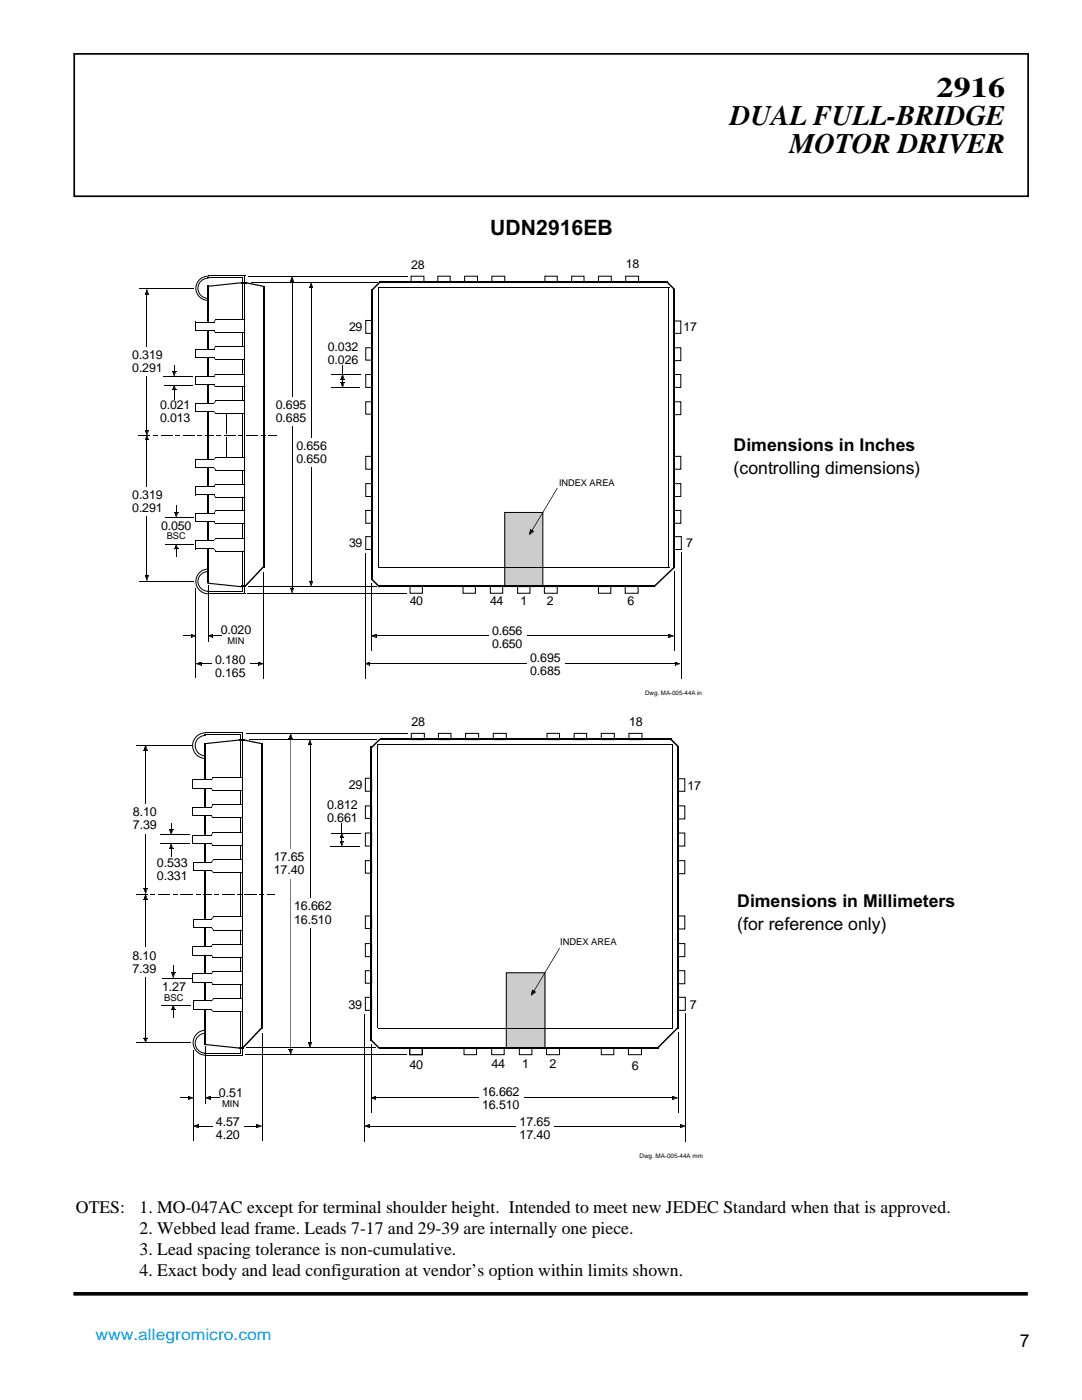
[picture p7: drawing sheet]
<svg xmlns="http://www.w3.org/2000/svg" width="216mm" height="279mm" viewBox="0 0 216 279" stroke-linecap="round" stroke-linejoin="round" font-family="sans-serif">
<path d="M14.8 10.8h190.3v28.4h-190.3z" fill="none" stroke="#000" stroke-width=".34"/>
<path d="M14.6 258.2h190.5" fill="none" stroke="#000" stroke-width=".72" stroke-linecap="butt"/>
<path d="M101 194.1h7.8v15.1h-7.8z" fill="#ccc"/>
<g fill="none" stroke="#000" stroke-width=".2">
<path d="M48 146.7v63.5M48.4 146.3v64.3M49.1 146.4h32.3M49.7 147.6h25.5M58 147.4v62.1M61.9 148.6v59.5M101 194.1h7.7v15h-7.7zM48.9 210.5h32.3M49.1 209.1h25.9M72.8 202.4v25.4M74.2 208.5v13.7M74.9 219.1h59.4"/>
<path d="M135.3 206.1v16M136.7 202.2v25.6M73.7 224.7h62.2"/>
</g>
<path d="M58 146.4l.3 1h-.7zM61.8 147.7l.3 .9h-.6zM57.6 209.4h.7l-.3 .9zM61.5 208h.6l-.3 1zM74 219.1l.9-.3v.6zM134.2 218.8l.9 .3-.9 .3zM72.7 224.7l1-.3v.6zM135.8 224.4l.9 .3-.9 .3z" fill="#000"/>
<g fill="#000">
<path d="M47.8 147.7h1v.2h-1zM41 148.3l7.1-.7v.2l-6.9 .7h-.2zM48.5 147.6l3.7 .7v.2l-3.7-.7zM57.6 147.4h.5v.1h-.5zM58 146.4l.1 .1-.5 1zM58 147.4h.4v.1h-.4zM58 146.4l.4 1.1zM61.5 148.6h.4v.1h-.4zM61.8 147.7l.1 .1-.4 .9zM61.8 148.6h.4v.1h-.4zM61.8 147.7l.4 1zM40.9 208.4l7.2 .7v.2l-7.2-.7z"/>
<path d="M47.8 209h.8v.2h-.8zM52 205.1h.2v.2l-3.6 3.9h-.2v-.2zM57.6 209.4l.5 1zM57.6 209.4h.5v.1h-.5zM58 209.4h.4v.1h-.4zM58.3 209.4l.1 .1-.4 .9zM61.5 208l.4 1.1zM61.5 208h.4v.1h-.4zM61.8 208h.4v.1h-.4zM62.1 208l.1 .1-.4 1zM74 219.1l1 .4zM74.9 219.1h.1v.4h-.1z"/>
<path d="M74.9 218.8h.1v.4h-.1zM74 219.1l1-.3-.9 .4zM134.2 219.1h.1v.4h-.1zM134.2 218.8h.1v.4h-.1zM134.2 218.8l1 .4zM134.2 219.4l1-.3-.9 .4zM72.7 224.7l1.1 .4zM73.7 224.7h.1v.4h-.1zM73.7 224.4h.1v.4h-.1zM72.7 224.7l1.1-.3-.9 .4zM135.8 224.7h.1v.4h-.1zM135.8 224.4h.1v.4h-.1z"/>
<path d="M135.8 224.4l1 .4zM135.8 225l1-.3-.9 .4z"/>
</g>
<path d="M41 148.3v60.2M52.2 148.3v57" fill="none" stroke="#000" stroke-width=".21"/>
<path d="M103.1 222.4h7.5v5.8h-7.5z" fill-rule="evenodd" fill="#fff"/>
<path d="M41 208.9v11.4M52.3 206.2v21.5M39.5 224.7h11.8" fill="none" stroke="#000" stroke-width=".2"/>
<g fill="#000">
<path d="M36 219.1h1.7v.1h-1.7zM37.5 218.8l1.1 .4zM37.5 218.8h.2v.4h-.2zM37.5 219.1h.2v.4h-.2zM37.5 219.4l1.1-.3-.9 .4zM41 219.1l1 .4zM41.9 219.1h1.9v.1h-1.9zM41.9 219.1h.1v.4h-.1zM41.9 218.8h.1v.4h-.1zM41 219.1l1-.3-.9 .4zM38.6 224.7l1 .4zM39.5 224.7h.1v.4h-.1z"/>
<path d="M39.5 224.4h.1v.4h-.1zM38.6 224.7l1-.3-.9 .4zM51.2 224.7h.1v.4h-.1zM51.2 224.4h.1v.4h-.1zM51.2 224.4l1 .4zM51.2 225l1-.3-.9 .4z"/>
</g>
<path d="M37.5 218.8l1 .3-1 .3zM41 219.1l.9-.3v.6zM38.6 224.7l.9-.3v.6zM51.2 224.4l.9 .3-.9 .3z" fill="#000"/>
<path d="M42.4 222.4h6.2v5.8h-6.2z" fill-rule="evenodd" fill="#fff"/>
<path d="M40.9 146.7h7.2M41 146.3h7.5M41.1 146.8a2.03 2.03 0 0 0-2.1 2 2.03 2.03 0 0 0 2.1 2M41.1 146.3a2.55 2.55 0 0 0-2.7 2.5 2.55 2.55 0 0 0 2.7 2.6M40.9 210.2h7.2M41 210.6h7.5M41.1 206.2a1.98 1.98 0 0 0-2.1 2 1.98 1.98 0 0 0 2.1 2M41.1 205.6a2.5 2.5 0 0 0-2.6 2.5 2.5 2.5 0 0 0 2.7 2.5" fill="none" stroke="#000" stroke-width=".2"/>
<path d="M38.4 155.6h3.7l.3-.4h6v2.6h-6l-.3-.5h-3.7z" fill-rule="evenodd" fill="#fff"/>
<path d="M38.4 155.6h3.8M38.4 157.4h3.8M42.4 155.2h6.1M42.4 157.8h6.1M48.4 155.2v2.7" fill="none" stroke="#000" stroke-width=".2"/>
<path d="M38.4 157.3l.1 .1zM38.4 155.6h.1v1.8h-.1zM42.1 157.3l.4 .6zM42.4 155.2l.1 .1-.4 .4z" fill="#000"/>
<path d="M38.4 161.1h3.7l.3-.5h6v2.6h-6l-.3-.4h-3.7z" fill-rule="evenodd" fill="#fff"/>
<path d="M38.4 161.1h3.8M38.4 162.8h3.8M42.4 160.6h6.1M42.4 163.2h6.1M48.4 160.6v2.7" fill="none" stroke="#000" stroke-width=".2"/>
<path d="M38.4 162.8l.1 .1zM38.4 161.1h.1v1.8h-.1zM42.1 162.8l.4 .5zM42.4 160.6l.1 .1-.4 .5z" fill="#000"/>
<path d="M38.4 166.6h3.7l.3-.5h6v2.6h-6l-.3-.4h-3.7z" fill-rule="evenodd" fill="#fff"/>
<path d="M38.4 166.7h3.8M38.4 168.3h3.8M42.4 166.1h6.1M42.4 168.7h6.1M48.4 166.1v2.7" fill="none" stroke="#000" stroke-width=".2"/>
<path d="M38.4 168.3l.1 .1zM38.4 166.6h.1v1.8h-.1zM42.1 168.3l.4 .5zM42.4 166.1l.1 .1-.4 .5z" fill="#000"/>
<path d="M38.5 172h3.6l.4-.5h5.9v2.6h-5.9l-.4-.4h-3.6z" fill-rule="evenodd" fill="#fff"/>
<path d="M38.5 172.1h3.7M38.5 173.7h3.7M42.5 171.6h6M42.5 174.2h6M48.4 171.5v2.7" fill="none" stroke="#000" stroke-width=".2"/>
<path d="M38.5 173.7l.1 .1zM38.5 172h.1v1.8h-.1zM42.1 173.7l.6 .5zM42.5 171.5l.2 .1-.6 .5z" fill="#000"/>
<path d="M38.5 199.7h3.6l.4-.4h5.9v2.6h-5.9l-.4-.4h-3.6z" fill-rule="evenodd" fill="#fff"/>
<path d="M38.5 199.8h3.7M42.5 199.3h6M48.4 199.3v2.7M38.5 201.5h3.7M42.5 202h6" fill="none" stroke="#000" stroke-width=".2"/>
<path d="M38.5 199.7h.1v1.9h-.1zM42.5 199.3l.2 .1-.6 .4zM38.5 201.5l.1 .1zM42.1 201.5l.6 .5z" fill="#000"/>
<path d="M38.5 183.4h3.6l.4-.4h5.9v2.6h-5.9l-.4-.6h-3.6z" fill-rule="evenodd" fill="#fff"/>
<path d="M38.5 183.4h3.7M38.5 185.1h3.7M42.5 183h6M42.5 185.6h6M48.4 183v2.7" fill="none" stroke="#000" stroke-width=".2"/>
<path d="M38.5 185l.1 .1zM38.5 183.4h.1v1.7h-.1zM42.1 185l.6 .7zM42.1 183.4l.6-.4-.5 .5z" fill="#000"/>
<path d="M38.4 188.8h3.7l.3-.4h6v2.6h-6l-.3-.4h-3.7z" fill-rule="evenodd" fill="#fff"/>
<path d="M38.4 188.8h3.8M38.4 190.6h3.8M42.4 188.4h6.1M42.4 191h6.1M48.4 188.4v2.7" fill="none" stroke="#000" stroke-width=".2"/>
<path d="M38.4 190.6l.1 .1zM38.4 188.8h.1v1.9h-.1zM42.1 190.6l.4 .5zM42.4 188.4l.1 .1-.4 .4z" fill="#000"/>
<path d="M38.4 194.3h3.7l.3-.5h6v2.6h-6l-.3-.4h-3.7z" fill-rule="evenodd" fill="#fff"/>
<path d="M38.4 194.4h3.8M38.4 196h3.8M42.4 193.8h6.1M42.4 196.4h6.1M48.4 193.8v2.7" fill="none" stroke="#000" stroke-width=".2"/>
<path d="M38.4 196l.1 .1zM38.4 194.3h.1v1.8h-.1zM42.1 196l.4 .5zM42.4 193.8l.1 .1-.4 .5z" fill="#000"/>
<g fill="#fff">
<path d="M54 169.4h7.5v5.8h-7.5z" fill-rule="evenodd"/>
<path d="M58.1 179.3h8.8v5.8h-8.8z" fill-rule="evenodd"/>
</g>
<path d="M74.1 149v58.7M75.8 147.6h58.2M135.3 148.9v32.5M135.2 173.3v31.9M75.6 209.1h55.8" fill="none" stroke="#000" stroke-width=".21"/>
<g fill="#000">
<path d="M74.1 149l1.6-1.5h.2v.2l-1.6 1.5h-.2zM133.8 147.5h.2l1.4 1.4v.2h-.2l-1.4-1.4zM28.7 179.4h.4v.1h-.4zM29 178.5l.1 .1-.4 .9zM29 179.4h.4v.1h-.4zM29 178.5l.4 1zM33.8 165.6h.4v.1h-.4zM33.8 165.6l.4 1zM33.8 169.3h.4v.1h-.4zM34.1 164.3h.1v1.4h-.1zM34.1 165.6h.4v.1h-.4zM34.1 169.3h.1v1.7h-.1z"/>
<path d="M34.1 168.4l.1 .1-.4 .9zM34.1 169.3h.4v.1h-.4zM34.1 168.4l.4 1zM34.4 165.6l.1 .1-.4 .9zM67.9 167.9h.4v.1h-.4zM67.9 167.9l.4 1zM67.9 167.1h.4v.1h-.4zM68.2 167.1h.1v.9h-.1zM68.2 167.9h.4v.1h-.4zM68.2 166.2l.4 1zM68.2 167.1h.4v.1h-.4zM68.2 166.2l.1 .1-.4 .9z"/>
<path d="M68.2 164.3h.1v2h-.1zM68.5 167.9l.1 .1-.4 .9zM34.2 194.1l.4 1zM34.2 194.1h.4v.1h-.4zM34.5 192.6h.1v1.6h-.1zM34.5 194.1h.4v.1h-.4zM34.8 194.1l.1 .1-.4 .9zM106.2 197.5l.1 .1-.3 1.1zM106.2 197.5l.4 .3zM106.5 197.7l.4 .3zM106 198.6l.9-.7-.8 .8zM111.6 189.2l.1 .1-5.2 8.5z"/>
<path d="M28.7 207.1l.4 1zM28.7 207.1h.4v.1h-.4zM29 207.1h.4v.1h-.4zM29.3 207.1l.1 .1-.4 .9zM34.2 201.5h.4v.1h-.4zM34.5 201.5h.1v1.6h-.1zM34.5 200.5l.1 .1-.4 1zM34.5 201.5h.4v.1h-.4zM34.5 200.5l.4 1.1zM74 207.5h.2l1.6 1.6v.2h-.2l-1.6-1.6zM131.2 209l3.9-4h.2v.2l-3.9 4h-.2z"/>
</g>
<g fill="none" stroke="#000" stroke-width=".2">
<path d="M27.1 148.8h11.1M72.9 155.3h1.3v2.6h-1.3zM75.4 148.6v56.6M75.5 148.7h58.8M82.1 146.4h2.6v1.2h-2.6zM87.5 146.4h2.5v1.2h-2.5zM92.9 146.4h2.6v1.2h-2.6zM98.4 146.4h2.6v1.2h-2.6zM109.1 146.4h2.5v1.2h-2.5zM114.6 146.4h2.5v1.2h-2.5zM120 146.4h2.6v1.2h-2.6zM125.5 146.4h2.6v1.2h-2.6z"/>
<path d="M134.2 148.6v56.6M135.3 155.4h1.3v2.5h-1.3zM29.1 179.4v27.8M31.9 166.6h6M32 168.4h5.9M66 166.2h5.9M66 168.8h5.8M72.9 171.8h1.3v2.5h-1.3zM72.9 166.2h1.3v2.6h-1.3zM72.9 160.8h1.3v2.5h-1.3zM135.3 171.8h1.3v2.6h-1.3zM135.3 166.2h1.3v2.6h-1.3z"/>
<path d="M135.3 160.8h1.3v2.6h-1.3zM32.3 195.2h5.9M72.9 199h1.3v2.6h-1.3zM72.9 193.7h1.3v2.5h-1.3zM72.9 188.3h1.3v2.6h-1.3zM72.9 182.8h1.3v2.5h-1.3zM135.3 199h1.4v2.6h-1.4zM135.3 193.7h1.3v2.6h-1.3zM135.3 188.3h1.3v2.6h-1.3zM135.3 182.8h1.3v2.6h-1.3zM27.1 208.1h11M32.2 200.6h5.9"/>
<path d="M38.5 209.5v18.1M75.4 205.2h58.8M81.8 209.2h2.5v1.3h-2.5zM92.6 209.2h2.5v1.3h-2.5zM98.1 209.2h2.5v1.3h-2.5zM103.6 209.2h2.5v1.3h-2.5zM109 209.2h2.6v1.3h-2.6zM120 209.2h2.5v1.3h-2.5zM125.4 209.2h2.6v1.3h-2.6z"/>
</g>
<path d="M29 178.5l.3 .9h-.6zM33.8 165.6h.6l-.3 .9zM34.1 168.4l.3 .9h-.6zM67.9 167.9h.6l-.3 .9zM68.2 166.2l.3 .9h-.6zM34.2 194.1h.6l-.3 .9zM106.2 197.5l.6 .4-.8 .7zM28.7 207.1h.6l-.3 .9zM34.5 200.5l.3 1h-.6z" fill="#000"/>
<path d="M95.6 216.4h8.8v5.8h-8.8z" fill-rule="evenodd" fill="#fff"/>
<path d="M29.1 149.6v27.8M27.1 178.5h2.3M31.6 178.5h2.3M36.1 178.5h2.4M44.3 178.5h2.4M48.8 178.5h2.4" fill="none" stroke="#000" stroke-width=".2"/>
<g fill="#000">
<path d="M28.7 149.6h.4v.1h-.4zM29 148.7l.1 .1-.4 .9zM29 149.6h.4v.1h-.4zM29 148.7l.4 1zM28.7 177.3l.4 1.1zM28.7 177.3h.4v.1h-.4zM29 177.3h.4v.1h-.4zM29.3 177.3l.1 .1-.4 1zM30.1 178.5h.9v.1h-.9zM34.6 178.5h.9v.1h-.9zM39.1 178.5h.8v.1h-.8zM40.6 178.5h1.7v.1h-1.7z"/>
<path d="M42.9 178.5h.8v.1h-.8zM47.3 178.5h.9v.1h-.9zM51.8 178.5h.8v.1h-.8zM53.4 178.5h1.5v.1h-1.5z"/>
</g>
<path d="M29 148.7l.3 .9h-.6zM28.7 177.3h.6l-.3 1z" fill="#000"/>
<g fill="#fff">
<path d="M25.9 160.5h6.1v5.8h-6.1z" fill-rule="evenodd"/>
<path d="M25.8 189.1h6.1v5.8h-6.1z" fill-rule="evenodd"/>
</g>
<path d="M100.7 102.2h7.7v14.9h-7.7z" fill="#ccc"/>
<g fill="none" stroke="#000" stroke-width=".2">
<path d="M41.4 55.4h7.1M41.5 55h7.4M41.6 55.5a2 2 0 0 0-2.1 2 2 2 0 0 0 2.1 2M41.7 55.1a2.42 2.42 0 0 0-2.6 2.4 2.42 2.42 0 0 0 2.5 2.5M48.4 55.5v62.6M48.8 55.1v63.5M49.5 55.1h31.9M50.1 56.4h25.2M58.3 56.1v61.3M62.1 57.3v58.8M41.4 118.1h7.1M41.5 118.5h7.4"/>
<path d="M41.5 116.8v11.3M41.6 114.1a1.95 1.95 0 0 0-2.1 2 1.95 1.95 0 0 0 2.1 1.9M41.6 113.6a2.47 2.47 0 0 0-2.5 2.5 2.47 2.47 0 0 0 2.6 2.4M49.3 118.4h31.8M49.5 117.1h25.6M52.6 114.1v21.3M72.9 110.4v25.1M74.2 116.4v13.6M100.7 102.3h7.6v14.8h-7.6zM134.5 114v15.9M136 110.2v25.3M40.1 132.5h11.6"/>
<path d="M73.8 132.5h61M75 126.9h58.5"/>
</g>
<path d="M58.2 55.2l.3 .9h-.6zM62 56.4l.4 .9h-.7zM57.9 117.3h.6l-.3 .9zM61.7 116h.7l-.4 .9zM38.1 126.6l.9 .3-.9 .3zM39.1 132.4l1-.3v.6zM41.5 126.9l.9-.3v.6zM51.6 132.1l.9 .3-.9 .3zM72.8 132.4l1-.3v.6zM74.1 126.9l.9-.3v.6zM133.4 126.6l1 .3-1 .3zM134.7 132.1l.9 .3-.9 .3z" fill="#000"/>
<g fill="#000">
<path d="M48.2 56.4h1v.2h-1zM41.5 57l7-.7v.2l-6.8 .7h-.2zM48.9 56.3l3.7 .7v.2l-3.7-.7zM57.9 56.1l.4 .1zM58.2 55.2l.1 .1-.4 .9zM58.2 56.1l.5 .1zM58.2 55.2l.5 1zM61.7 57.3l.4 .1zM62 56.4l.1 .1-.4 .9zM62 57.3l.5 .1zM62 56.4l.5 1zM41.4 116.3l7.1 .7v.2l-7.1-.7z"/>
<path d="M48.2 116.9h.8v.2h-.8zM52.4 113.1h.2v.2l-3.6 3.8h-.2v-.2zM57.9 117.3l.4 1zM57.9 117.3l.4 .1zM58.2 117.3l.5 .1zM58.5 117.3l.2 .1-.5 .9zM61.7 116l.4 1zM61.7 116l.4 .1zM62 116l.5 .1zM62.4 116l.1 .1-.5 .9zM36.6 126.9h1.6v.1h-1.6zM38.1 126.6l1 .4z"/>
<path d="M38.1 126.6l.1 .4zM38.1 126.9l.1 .4zM38.1 127.2l1-.3-.9 .4zM39.1 132.4l1.1 .4zM40.1 132.4l.1 .4zM40.1 132.1l.1 .4zM39.1 132.4l1.1-.3-1 .4zM41.5 126.9l1 .4zM42.4 126.9h1.9v.1h-1.9zM42.4 126.9l.1 .4zM42.4 126.6l.1 .4zM41.5 126.9l1-.3-.9 .4z"/>
<path d="M51.6 132.4l.1 .4zM51.6 132.1l.1 .4zM51.6 132.1l1 .4zM51.6 132.7l1-.3-.9 .4zM72.8 132.4l1.1 .4zM73.8 132.4l.1 .4zM73.8 132.1l.1 .4zM72.8 132.4l1.1-.3-1 .4zM74.1 126.9l1 .4zM75 126.9l.1 .4zM75 126.6l.1 .4zM74.1 126.9l1-.3-.9 .4z"/>
<path d="M133.4 126.9l.1 .4zM133.4 126.6l.1 .4zM133.4 126.6l1.1 .4zM133.4 127.2l1.1-.3-1 .4zM134.7 132.4l.1 .4zM134.7 132.1l.1 .4zM134.7 132.1l1 .4zM134.7 132.7l1-.3-.9 .4z"/>
</g>
<path d="M41.5 57v59.4M52.6 57v56.3" fill="none" stroke="#000" stroke-width=".21"/>
<path d="M38.9 64.2h3.7l.3-.4h5.9v2.6h-5.9l-.3-.4h-3.7z" fill-rule="evenodd" fill="#fff"/>
<path d="M38.9 64.3h3.8M38.9 66h3.8M42.9 63.9h6M42.9 66.4h6M48.8 63.8v2.7" fill="none" stroke="#000" stroke-width=".2"/>
<path d="M38.9 66l.1 .1zM38.9 64.2h.1v1.9h-.1zM42.6 66l.4 .5zM42.9 63.8l.1 .1-.4 .4z" fill="#000"/>
<path d="M38.9 69.7h3.7l.3-.6h5.9v2.6h-5.9l-.3-.4h-3.7z" fill-rule="evenodd" fill="#fff"/>
<path d="M38.9 69.7h3.8M38.9 71.4h3.8M42.9 69.2h6M42.9 71.8h6M48.8 69.1v2.7" fill="none" stroke="#000" stroke-width=".2"/>
<path d="M38.9 71.3l.1 .1zM38.9 69.7h.1v1.7h-.1zM42.6 71.3l.4 .5zM42.9 69.1l.1 .1-.4 .6z" fill="#000"/>
<path d="M38.9 75.1h3.7l.3-.5h5.9v2.6h-5.9l-.3-.5h-3.7z" fill-rule="evenodd" fill="#fff"/>
<path d="M38.9 75.2h3.8M38.9 76.8h3.8M42.9 74.6h6M42.9 77.2h6M48.8 74.6v2.7" fill="none" stroke="#000" stroke-width=".2"/>
<path d="M38.9 76.7l.1 .1zM38.9 75.1h.1v1.7h-.1zM42.6 76.7l.4 .6zM42.9 74.6l.1 .1-.4 .5z" fill="#000"/>
<path d="M39 80.4h3.6l.4-.5h5.8v2.6h-5.8l-.4-.4h-3.6z" fill-rule="evenodd" fill="#fff"/>
<path d="M43 80h5.9M48.8 79.9v2.7M39 80.5h3.7M39 82.1h3.7M43 82.5h5.9" fill="none" stroke="#000" stroke-width=".2"/>
<path d="M43 79.9l.1 .1-.5 .5zM39 82.1l.1 .1zM39 80.4h.1v1.8h-.1zM42.6 82.1l.5 .5z" fill="#000"/>
<path d="M39 107.8h3.6l.4-.4h5.8v2.5h-5.8l-.4-.4h-3.6z" fill-rule="evenodd" fill="#fff"/>
<path d="M39 107.8h3.7M39 109.6h3.7M43 107.4h5.9M43 110h5.9M48.8 107.4v2.6" fill="none" stroke="#000" stroke-width=".2"/>
<path d="M39 109.5l.1 .1zM39 107.8h.1v1.8h-.1zM42.6 109.5l.5 .5zM43 107.4l.1 .1-.5 .4z" fill="#000"/>
<path d="M39 91.6h3.6l.4-.4h5.8v2.6h-5.8l-.4-.5h-3.6z" fill-rule="evenodd" fill="#fff"/>
<path d="M39 91.7h3.7M39 93.3h3.7M43 91.3h5.9M43 93.8h5.9M48.8 91.2v2.7" fill="none" stroke="#000" stroke-width=".2"/>
<path d="M39 93.3l.1 .1zM39 91.6h.1v1.8h-.1zM42.6 93.3l.5 .6zM43 91.2l.1 .1-.5 .4z" fill="#000"/>
<path d="M38.9 97h3.7l.3-.4h5.9v2.5h-5.9l-.3-.4h-3.7z" fill-rule="evenodd" fill="#fff"/>
<path d="M38.9 97h3.8M38.9 98.8h3.8M42.9 96.6h6M42.9 99.2h6M48.8 96.6v2.6" fill="none" stroke="#000" stroke-width=".2"/>
<path d="M38.9 98.7l.1 .1zM38.9 97h.1v1.8h-.1zM42.6 98.7l.4 .5zM42.9 96.6l.1 .1-.4 .4z" fill="#000"/>
<path d="M38.9 102.4h3.7l.3-.5h5.9v2.6h-5.9l-.3-.4h-3.7z" fill-rule="evenodd" fill="#fff"/>
<g fill="none" stroke="#000" stroke-width=".2">
<path d="M27.8 57.5h10.9M75.4 57.4h58.1M75.4 57.3v55.9M82 55.1h2.6v1.3h-2.6zM87.4 55.1h2.4v1.3h-2.4zM92.7 55.1h2.6v1.3h-2.6zM98.1 55.1h2.6v1.3h-2.6zM108.7 55.1h2.5v1.3h-2.5zM114.1 55.1h2.4v1.3h-2.4zM119.4 55.1h2.6v1.3h-2.6zM124.9 55.1h2.5v1.3h-2.5zM133.5 57.3v55.9"/>
<path d="M32.6 75.1h5.8M32.7 76.9h5.7M66.2 74.7h5.8M66.2 77.3h5.7M73 74.7h1.2v2.6h-1.2zM73 69.4h1.2v2.5h-1.2zM73 64h1.2v2.5h-1.2zM134.5 74.7h1.3v2.6h-1.3zM134.5 69.4h1.3v2.6h-1.3zM134.5 64.1h1.3v2.4h-1.3zM73 96.5h1.2v2.6h-1.2zM73 91.1h1.2v2.5h-1.2z"/>
<path d="M73 80.2h1.2v2.5h-1.2zM134.5 96.5h1.3v2.6h-1.3zM134.5 91.1h1.3v2.5h-1.3zM134.5 80.2h1.3v2.6h-1.3zM27.8 116h10.8M32.9 108.6h5.7M33 103.3h5.7M38.9 102.5h3.8M38.9 104.1h3.8M39.1 117.4v17.9M42.9 102h6M42.9 104.5h6"/>
<path d="M48.8 101.9v2.7M73 107.1h1.2v2.6h-1.2zM73 101.9h1.2v2.5h-1.2zM75.4 113.2h58.1M81.8 117.1h2.5v1.3h-2.5zM92.4 117.1h2.5v1.3h-2.5zM97.8 117.1h2.5v1.3h-2.5zM103.3 117.1h2.5v1.3h-2.5zM108.6 117.1h2.6v1.3h-2.6zM119.4 117.1h2.5v1.3h-2.5zM124.8 117.1h2.5v1.3h-2.5zM134.5 107.1h1.5v2.6h-1.5z"/>
<path d="M134.5 101.9h1.3v2.5h-1.3z"/>
</g>
<g fill="#000">
<path d="M74.2 57.7l1.5-1.5h.2v.2l-1.5 1.5h-.2zM133 56.2h.2l1.5 1.4v.2h-.2l-1.5-1.4zM34.4 74.1l.4 .1zM34.4 74.1l.4 1zM34.4 77.8l.4 .1zM34.7 72.8h.1v1.4h-.1zM34.7 74.1l.4 .1zM34.7 77.8h.1v1.9h-.1zM34.7 76.8l.1 .2-.4 .9zM34.7 77.8l.4 .1zM34.7 76.8l.4 1.1zM35 74.1l.1 .1-.4 .9z"/>
<path d="M68 76.3l.4 .1zM68 76.3l.4 1.1zM68 75.6l.4 .1zM68.3 75.6h.1v.8h-.1zM68.3 76.3l.4 .1zM68.3 74.7l.4 1zM68.3 75.6l.4 .1zM68.3 74.7l.1 .1-.4 .9zM68.6 76.3l.1 .1-.4 1zM111.1 97.4l.1 .1-5.1 8.4zM34.8 102.2l.4 1zM34.8 102.2l.4 .1z"/>
<path d="M34.8 109.5l.4 .1zM35.1 100.8h.1v1.5h-.1zM35.1 102.2l.4 .1zM35.1 109.5h.1v1.7h-.1zM35.1 108.6l.1 .1-.4 .9zM35.1 109.5l.4 .1zM35.1 108.6l.4 1zM35.4 102.2l.1 .1-.4 .9zM38.9 104.1l.1 .1zM38.9 102.4h.1v1.8h-.1zM42.6 104.1l.4 .5zM42.9 101.9l.1 .1-.4 .5z"/>
<path d="M74.1 115.5h.2l1.5 1.5v.2h-.2l-1.5-1.5zM105.8 105.6l.1 .1-.3 1zM105.8 105.6l.4 .3zM106.1 105.8l.4 .3zM105.6 106.6l.9-.6-.8 .7zM130.5 116.9l4-3.8h.2v.2l-4 3.8h-.2z"/>
</g>
<path d="M74.2 57.7v58M75.6 56.3h57.6M134.6 57.6v55.7M75.6 117h55.1" fill="none" stroke="#000" stroke-width=".21"/>
<path d="M34.4 74.1h.6l-.3 .9zM34.7 76.8l.3 1h-.6zM68 76.3h.6l-.3 1zM68.3 74.7l.3 .9h-.6zM34.8 102.2h.6l-.3 .9zM35.1 108.6l.3 .9h-.6zM105.8 105.6l.6 .4-.8 .6z" fill="#000"/>
<path d="M105.2 129.9h7.4v5.7h-7.4z" fill-rule="evenodd" fill="#fff"/>
<g fill="#000">
<path d="M29 58.7l.4 .1zM29.3 57.7l.1 .1-.4 1zM29.3 58.7l.4 .1zM29.3 57.7l.4 1.1zM68.3 72.8h.1v2h-.1zM29 85.9l.4 1zM29 85.9l.4 .1zM29 87.7l.4 .1zM29.3 85.9l.4 .1zM29.3 86.8l.1 .1-.4 .9zM29.3 87.7l.4 .1zM29.3 86.8l.4 1z"/>
<path d="M29.6 85.9l.1 .1-.4 .9zM30.6 86.8h.8v.1h-.8zM35 86.8h.8v.1h-.8zM39.4 86.8h1v.1h-1zM41 86.8h1.7v.1h-1.7zM43.1 86.8h1v.1h-1zM47.7 86.8h.8v.1h-.8zM52.1 86.8h.8v.1h-.8zM53.5 86.8h1.7v.1h-1.7zM29 114.9l.4 1zM29 114.9l.4 .1zM29.3 114.9l.4 .1z"/>
<path d="M29.6 114.9l.1 .1-.4 .9z"/>
</g>
<path d="M29.3 58.7v27.3M27.6 86.9h2.4M29.3 87.7v27.3M32 86.9h2.4M36.6 86.9h2.2M44.7 86.9h2.2M49.1 86.9h2.4" fill="none" stroke="#000" stroke-width=".2"/>
<path d="M29.3 57.7l.3 1h-.6zM29 85.9h.6l-.3 .9zM29.3 86.8l.3 .9h-.6zM29 114.9h.6l-.3 .9z" fill="#000"/>
<g fill="#fff">
<path d="M25.8 97.3h7.4v5.7h-7.4z" fill-rule="evenodd"/>
<path d="M25.8 69.4h7.4v5.7h-7.4z" fill-rule="evenodd"/>
<path d="M42.3 130.2h7.4v5.7h-7.4z" fill-rule="evenodd"/>
<path d="M54.4 79.2h7.4v5.8h-7.4z" fill-rule="evenodd"/>
<path d="M58.5 87.4h7.4v5.8h-7.4z" fill-rule="evenodd"/>
<path d="M97.6 124.3h7.4v5.8h-7.4z" fill-rule="evenodd"/>
</g>
<path d="M45.1 82.5v4M45.1 87.2v4" fill="none" stroke="#000" stroke-width=".2"/>
<g font-size="5.6">
<text x="186.9" y="19.3">2916</text>
<text x="145.7" y="24.9">DUAL FULL-BRIDGE</text>
<text x="157.5" y="30.6">MOTOR DRIVER</text>
</g>
<text font-size="4.2" x="97.8" y="46.9">UDN2916EB</text>
<g font-size="3.5">
<text x="146.4" y="90.1">Dimensions in Inches</text>
<text x="146.4" y="94.7">(controlling dimensions)</text>
<text x="147.1" y="181.1">Dimensions in Millimeters</text>
<text x="147.1" y="185.7">(for reference only)</text>
<text x="15.2" y="242">OTES:</text>
<text x="27.8" y="242">1. MO-047AC except for terminal shoulder height. Intended to meet new JEDEC Standard when that is approved.</text>
<text x="27.9" y="246.3">2. Webbed lead frame. Leads 7-17 and 29-39 are internally one piece.</text>
<text x="27.9" y="250.5">3. Lead spacing tolerance is non-cumulative.</text>
<text x="27.9" y="254.7">4. Exact body and lead configuration at vendor’s option within limits shown.</text>
<text x="203.5" y="268.8">7</text>
</g>
<text font-size="3.2" fill="#0097db" x="19" y="267.5">www.allegromicro.com</text>
<g font-size="2.5">
<text x="82.1" y="53.6">28</text>
<text x="124.9" y="53.5">18</text>
<text x="69.6" y="66">29</text>
<text x="26.4" y="71.7">0.319</text>
<text x="65.4" y="70.1">0.032</text>
<text x="136.4" y="66.1">17</text>
<text x="26.4" y="74.3">0.291</text>
<text x="65.4" y="72.6">0.026</text>
<text x="31.9" y="81.7">0.021</text>
<text x="55.1" y="81.6">0.695</text>
<text x="31.9" y="84.2">0.013</text>
<text x="55.1" y="84.1">0.685</text>
<text x="59.2" y="89.8">0.656</text>
<text x="59.2" y="92.4">0.650</text>
<text x="26.4" y="99.7">0.319</text>
<text x="26.4" y="102.2">0.291</text>
<text x="32.1" y="105.7">0.050</text>
<text x="69.6" y="109.1">39</text>
<text x="136.9" y="109.1">7</text>
<text x="81.8" y="120.8">40</text>
<text x="97.8" y="120.7">44</text>
<text x="103.9" y="120.7">1</text>
<text x="109.1" y="120.7">2</text>
<text x="125.2" y="120.8">6</text>
<text x="44.1" y="126.6">0.020</text>
<text x="98.2" y="126.7">0.656</text>
<text x="98.2" y="129.2">0.650</text>
<text x="42.9" y="132.5">0.180</text>
<text x="42.9" y="135.1">0.165</text>
<text x="105.8" y="132.2">0.695</text>
<text x="105.8" y="134.8">0.685</text>
<text x="82.1" y="145">28</text>
<text x="125.5" y="145">18</text>
<text x="65.3" y="161.4">0.812</text>
<text x="69.6" y="157.4">29</text>
<text x="137.2" y="157.8">17</text>
<text x="26.5" y="162.9">8.10</text>
<text x="26.5" y="165.5">7.39</text>
<text x="65.3" y="164">0.661</text>
<text x="31.3" y="173.1">0.533</text>
<text x="54.6" y="171.8">17.65</text>
<text x="31.3" y="175.7">0.331</text>
<text x="54.6" y="174.4">17.40</text>
<text x="58.7" y="181.7">16.662</text>
<text x="58.7" y="184.3">16.510</text>
<text x="26.4" y="191.5">8.10</text>
<text x="26.4" y="194.1">7.39</text>
<text x="32.3" y="197.8">1.27</text>
<text x="69.5" y="201.4">39</text>
<text x="137.6" y="201.4">7</text>
<text x="81.7" y="213.2">40</text>
<text x="98.1" y="213.1">44</text>
<text x="104.2" y="213.1">1</text>
<text x="109.6" y="213.1">2</text>
<text x="126.1" y="213.5">6</text>
<text x="43.7" y="219">0.51</text>
<text x="96.2" y="218.8">16.662</text>
<text x="96.2" y="221.4">16.510</text>
<text x="43.1" y="224.8">4.57</text>
<text x="43.1" y="227.4">4.20</text>
<text x="103.7" y="224.8">17.65</text>
<text x="103.7" y="227.4">17.40</text>
</g>
<g font-size="1.9">
<text x="111.8" y="188.6">INDEX AREA</text>
<text x="32.8" y="199.8">BSC</text>
<text x="44.3" y="220.9">MIN</text>
</g>
<g font-size="1.8">
<text x="111.6" y="97">INDEX AREA</text>
<text x="33.3" y="107.7">BSC</text>
<text x="45.4" y="128.5">MIN</text>
</g>
<g font-size="1.2">
<text x="128.7" y="138.8">Dwg. MA-005-44A in</text>
<text x="127.6" y="231.2">Dwg. MA-005-44A mm</text>
</g>
</svg>
